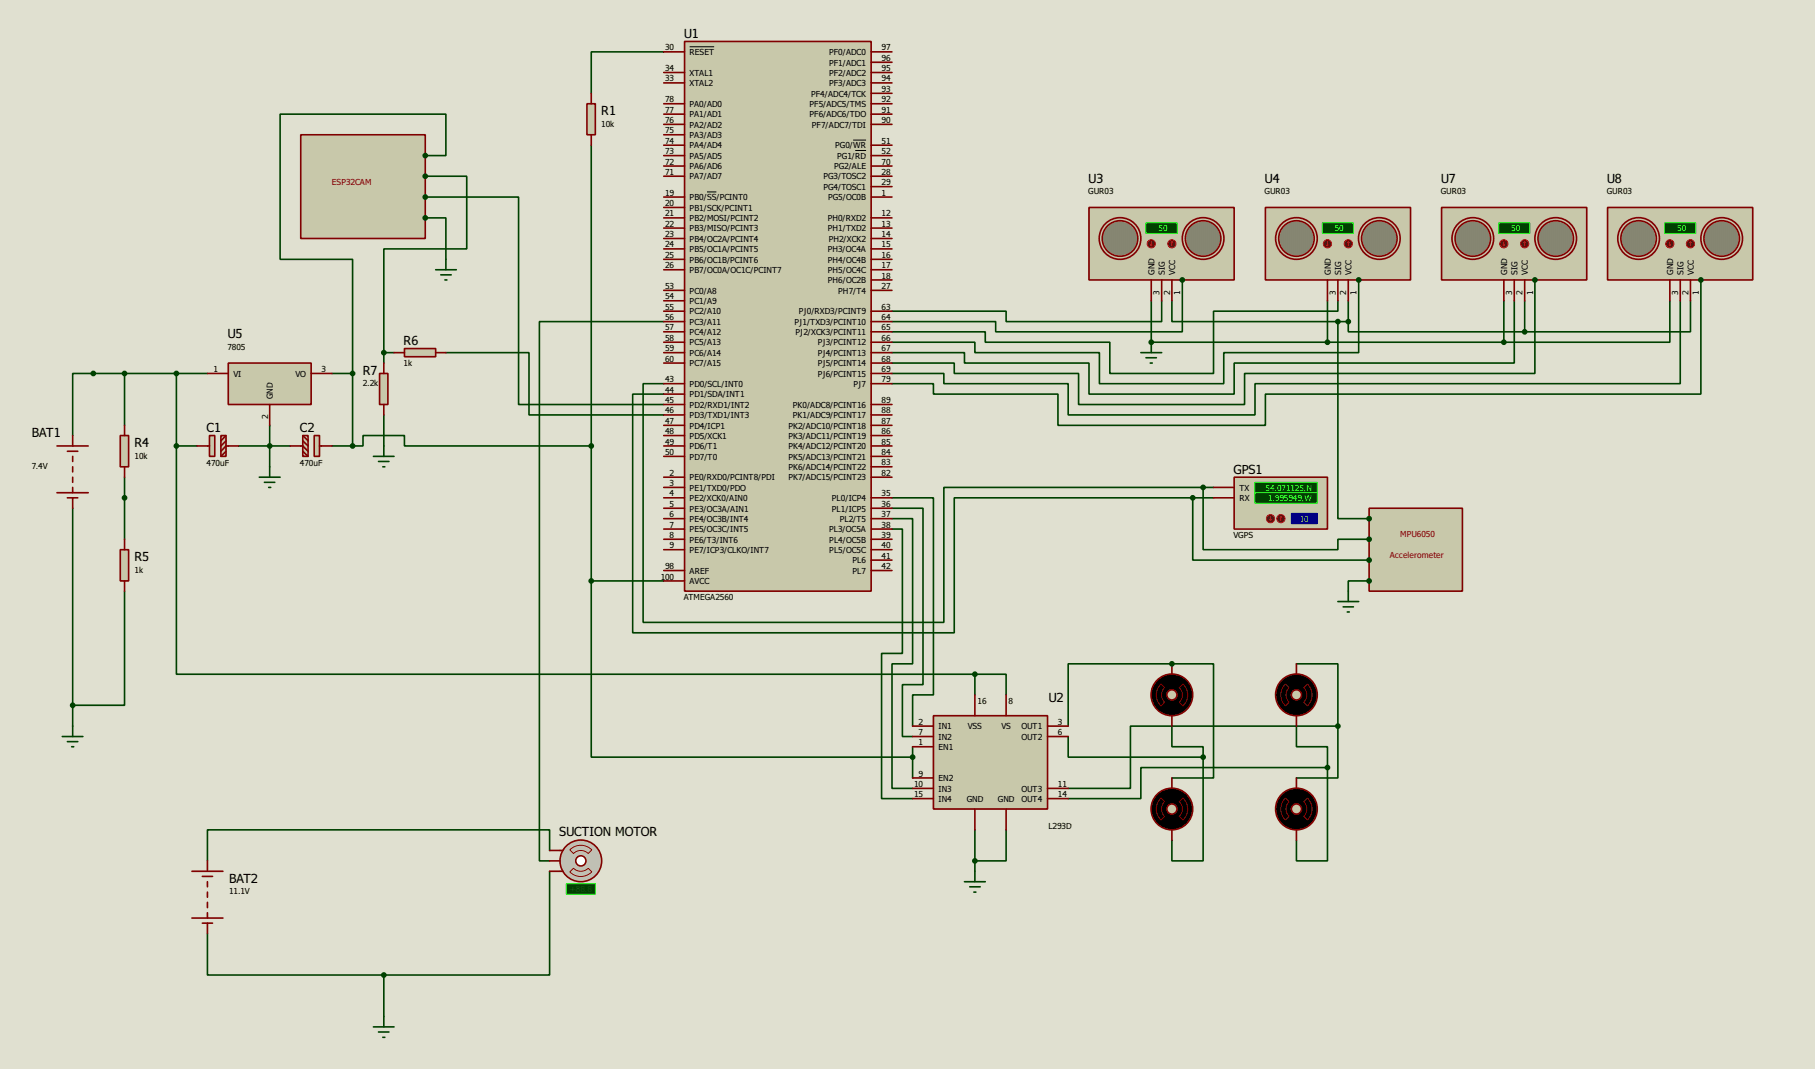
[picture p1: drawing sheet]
<svg xmlns="http://www.w3.org/2000/svg" width="444mm" height="262mm" viewBox="0 0 444 262" stroke-linecap="round" stroke-linejoin="round" font-family="sans-serif">
<path d="M0 0h444.5v261.7h-444.5z" fill="#e0e0d0"/>
<path d="M287 162.6h10.2v27.9h-10.2" fill="none" stroke="#004000" stroke-width=".4"/>
<circle cx="287" cy="162.6" r=".2" fill="#004000"/>
<g fill="none" stroke="#004000" stroke-width=".4">
<path d="M287 162.6h-25.4v15.2M287 177.8v5.1h7.7v2.5M317.5 162.6h10.2v15.2M317.5 177.8v5.1h7.6v5.1M327.7 177.8v12.7h-10.2M327.7 177.8h-50.8v15.3h-15.3M223.5 182.9v7.6M261.6 180.4v5h33.1M294.7 185.4v25.4h-7.7v-5M325.1 188v22.8h-7.6v-5M325.1 188h-45.7v7.6h-17.8M238.8 203.2v10.2"/>
<path d="M246.4 203.2v7.6h-7.6"/>
</g>
<circle cx="282" cy="83.8" r=".2" fill="#004000"/>
<g fill="none" stroke="#004000" stroke-width=".4">
<path d="M162.6 12.7h-17.8v10.2M104.2 38.1h5v-10.1h-40.6v35.5h17.8v28M144.8 35.6v106.7M104.2 53.4h5v10.1M104.2 43.2h10.1v17.8h-20.3v25.4M104.2 48.3h22.8v50.8h35.6M162.6 78.8h-30.5v132h2.5M282 73.7v10.1h86.3M284.5 73.7v5.1h-38.1v-2.6h-27.9M287 73.7v5.1h40.7M289.6 68.6v12.7h-45.7v-2.5h-25.4M325.1 73.7v10.1"/>
<path d="M327.7 78.8v48.2h7.6M327.7 73.7v2.5h-30.5v15.3h-25.4v-7.7h-30.5v-2.5h-22.8M327.7 78.8h2.5M330.2 78.8v2.5h43.2M330.2 73.7v5.1M332.8 68.6v17.8h-33.1v7.6h-30.4v-7.6h-30.5v-2.6h-20.3M368.3 73.7v10.1M370.9 73.7v15.2h-68.6v7.6h-35.6v-7.6h-30.5v-2.5h-17.7M373.4 73.7v7.6M375.9 68.6v22.9h-71.1v7.6h-40.6v-7.6h-30.5v-2.6h-15.2M409 73.7v10.1h-40.7M411.5 73.7v20.3h-104.1v7.6h-45.8v-7.6h-30.4v-2.5h-12.7"/>
<path d="M414 73.7v7.6h-40.6M416.6 68.6v27.9h-106.7v7.7h-50.8v-7.7h-30.5v-2.5h-10.1M30.5 91.5v12.7M43.2 91.5v17.7M50.8 91.5h-33v15.2M81.3 91.5h5.1M86.4 91.5v17.7M94 86.4v2.5M94 86.4h2.5M109.2 86.4h20.4v15.2h33M162.6 94h-5.1v58.4h73.7v-33h63.5M162.6 96.5h-7.6v58.5h78.7v-33.1h58.4"/>
<path d="M30.5 116.9v15.2M43.2 109.2v55.9h195.6M43.2 109.2h5.1M58.4 109.2h12.7M66.1 104.2v10.1M81.3 109.2h5.1M86.4 109.2h2.5v-2.5h10.2v2.5h45.7M94 101.6v7.6M294.7 119.4v15.2h33v-2.5h7.6M294.7 119.4h2.5M17.8 124.5v53.3M218.5 121.9h10.1v48.3h-5.1v7.6"/>
<path d="M218.5 124.5h7.6v43.2h-5.1v12.7h2.5M218.5 127h5v35.6h-5v30.5h5M218.5 129.6h2.5v30.4h-5.1v35.6h7.6M292.1 121.9v15.3h43.2M292.1 121.9h5.1M30.5 144.8v27.9h-12.7M144.8 142.3v43.1h78.7M144.8 142.3h17.8M335.3 142.3h-5.1v2.5M238.8 165.1h7.6v5.1M238.8 165.1v5.1M134.6 208.3v-5.1h-83.8v7.6"/>
<path d="M134.6 213.4v25.4h-40.6M50.8 228.6v10.2h43.2M94 238.8v10.1"/>
</g>
<path d="M302.3 116.9h22.8v12.7h-22.8z" fill="#c8c8aa" stroke="#800000" stroke-width=".4"/>
<g fill="#004000" stroke="#0f0" stroke-width=".24">
<path d="M307.4 118.1h15.2v2.6h-15.2z"/>
<path d="M307.4 120.7h15.2v2.5h-15.2z"/>
</g>
<path d="M316.3 125.7h6.3v2.6h-6.3z" fill="#000080" stroke="#00f" stroke-width=".24"/>
<path d="M297.2 119.4h5.1M297.2 121.9h5.1" fill="none" stroke="#800000" stroke-width=".4"/>
<circle cx="313.7" cy="127" r="1" fill="#400000" stroke="#f00" stroke-width=".24"/>
<path d="M313.7 126.5l-.2 .3M313.7 126.5l.3 .3M313.7 126.5v1" fill="none" stroke="#f00" stroke-width=".24"/>
<circle cx="311.1" cy="127" r="1" fill="#400000" stroke="#f00" stroke-width=".24"/>
<path d="M310.9 127.3l.3 .2M311.2 126.5v1M311.4 127.3l-.2 .2" fill="none" stroke="#f00" stroke-width=".24"/>
<circle cx="287" cy="170.2" r="5.1" fill="#000" stroke="#800000" stroke-width=".4"/>
<path d="M284.4 167.5l.8 .9a2.54 2.54 0 0 0 0 3.6l-.8 .9a3.7 3.7 0 0 1 0-5.4zM288.8 168.4l.9-.9a3.7 3.7 0 0 1 0 5.4l-.9-.9a2.45 2.45 0 0 0 0-3.6z" fill="none" stroke="#800000" stroke-width=".24"/>
<circle cx="287" cy="170.2" r="1.25" fill="#c8c8aa" stroke="#800000" stroke-width=".4"/>
<path d="M287 162.6v2.5M287 175.3v2.5" fill="none" stroke="#800000" stroke-width=".4"/>
<circle cx="287" cy="198.1" r="5.1" fill="#000" stroke="#800000" stroke-width=".4"/>
<path d="M284.4 195.4l.8 .9a2.54 2.54 0 0 0 0 3.6l-.8 .9a3.7 3.7 0 0 1 0-5.4zM288.8 196.3l.9-.9a3.7 3.7 0 0 1 0 5.4l-.9-.9a2.45 2.45 0 0 0 0-3.6z" fill="none" stroke="#800000" stroke-width=".24"/>
<circle cx="287" cy="198.1" r="1.25" fill="#c8c8aa" stroke="#800000" stroke-width=".4"/>
<path d="M287 190.5v2.6M287 203.2v2.6" fill="none" stroke="#800000" stroke-width=".4"/>
<circle cx="317.5" cy="170.2" r="5.1" fill="#000" stroke="#800000" stroke-width=".4"/>
<path d="M314.8 167.5l.9 .9a2.54 2.54 0 0 0 0 3.6l-.9 .9a3.7 3.7 0 0 1 0-5.4zM319.3 168.4l.9-.9a3.7 3.7 0 0 1 0 5.4l-.9-.9a2.53 2.53 0 0 0 0-3.6z" fill="none" stroke="#800000" stroke-width=".24"/>
<circle cx="317.5" cy="170.2" r="1.25" fill="#c8c8aa" stroke="#800000" stroke-width=".4"/>
<path d="M317.5 162.6v2.5M317.5 175.3v2.5" fill="none" stroke="#800000" stroke-width=".4"/>
<circle cx="317.5" cy="198.1" r="5.1" fill="#000" stroke="#800000" stroke-width=".4"/>
<path d="M314.8 195.4l.9 .9a2.54 2.54 0 0 0 0 3.6l-.9 .9a3.8 3.8 0 0 1 0-5.4zM319.3 196.3l.9-.9a3.8 3.8 0 0 1 0 5.4l-.9-.9a2.54 2.54 0 0 0 0-3.6z" fill="none" stroke="#800000" stroke-width=".24"/>
<circle cx="317.5" cy="198.1" r="1.25" fill="#c8c8aa" stroke="#800000" stroke-width=".4"/>
<path d="M317.5 190.5v2.6M317.5 203.2v2.6" fill="none" stroke="#800000" stroke-width=".4"/>
<path d="M228.6 175.3h28v22.8h-28z" fill="#c8c8aa" stroke="#800000" stroke-width=".4"/>
<g fill="none" stroke="#800000" stroke-width=".4">
<path d="M223.5 177.8h5.1M238.8 170.2v5.1M246.4 170.2v5.1M256.6 177.8h5M223.5 180.4h5.1M223.5 193.1h5.1M223.5 195.6h5.1M223.5 182.9h5.1M223.5 190.5h5.1M238.8 198.1v5.1M246.4 198.1v5.1M256.6 180.4h5"/>
<path d="M256.6 193.1h5M256.6 195.6h5"/>
</g>
<g fill="#004000" stroke="#004000" stroke-width=".4">
<circle cx="287" cy="162.6" r=".5"/>
<circle cx="294.6" cy="185.4" r=".5"/>
<circle cx="327.6" cy="177.8" r=".5"/>
<circle cx="325.1" cy="188" r=".5"/>
<circle cx="238.7" cy="210.8" r=".5"/>
<circle cx="223.5" cy="185.4" r=".5"/>
</g>
<path d="M236.2 215.9h5.1M237.5 217.2h2.6M238.5 218.5h.5M238.8 213.4v2.5" fill="none" stroke="#004000" stroke-width=".4"/>
<path d="M266.7 50.8h35.6v17.8h-35.6z" fill="#c8c8aa" stroke="#800000" stroke-width=".4"/>
<g fill="#c8c8aa" stroke="#800000" stroke-width=".4">
<circle cx="274.3" cy="58.4" r="5.1"/>
<circle cx="294.6" cy="58.4" r="5.1"/>
</g>
<circle cx="274.3" cy="58.4" r="4.4" fill="#c8c8aa"/>
<circle cx="274.3" cy="58.4" r="4.4" fill="#000"/>
<circle cx="274.3" cy="58.4" r="4.4" fill="none" stroke="#c8c8aa" stroke-width=".4"/>
<circle cx="274.3" cy="58.4" r="4.4" fill="none" stroke="#800000" stroke-width=".4"/>
<circle cx="294.6" cy="58.4" r="4.4" fill="#c8c8aa"/>
<circle cx="294.6" cy="58.4" r="4.4" fill="#000"/>
<circle cx="294.6" cy="58.4" r="4.4" fill="none" stroke="#c8c8aa" stroke-width=".4"/>
<circle cx="294.6" cy="58.4" r="4.4" fill="none" stroke="#800000" stroke-width=".4"/>
<path d="M280.7 54.6h7.6v2.6h-7.6z" fill="#004000" stroke="#0f0" stroke-width=".24"/>
<path d="M282 68.6v5.1M284.5 68.6v5.1M287 68.6v5.1" fill="none" stroke="#800000" stroke-width=".4"/>
<circle cx="287" cy="59.7" r="1" fill="#400000" stroke="#f00" stroke-width=".24"/>
<path d="M287 59.2l-.2 .3M287 59.2l.3 .3M287 59.2v1" fill="none" stroke="#f00" stroke-width=".24"/>
<circle cx="281.9" cy="59.7" r="1" fill="#400000" stroke="#f00" stroke-width=".24"/>
<path d="M281.7 60l.3 .2M282 59.2v1M282.2 60l-.2 .2" fill="none" stroke="#f00" stroke-width=".24"/>
<path d="M309.9 50.8h35.6v17.8h-35.6z" fill="#c8c8aa" stroke="#800000" stroke-width=".4"/>
<g fill="#c8c8aa" stroke="#800000" stroke-width=".4">
<circle cx="317.5" cy="58.4" r="5.1"/>
<circle cx="337.8" cy="58.4" r="5.1"/>
</g>
<circle cx="317.5" cy="58.4" r="4.4" fill="#c8c8aa"/>
<circle cx="317.5" cy="58.4" r="4.4" fill="#000"/>
<circle cx="317.5" cy="58.4" r="4.4" fill="none" stroke="#c8c8aa" stroke-width=".4"/>
<circle cx="317.5" cy="58.4" r="4.4" fill="none" stroke="#800000" stroke-width=".4"/>
<circle cx="337.8" cy="58.4" r="4.4" fill="#c8c8aa"/>
<circle cx="337.8" cy="58.4" r="4.4" fill="#000"/>
<circle cx="337.8" cy="58.4" r="4.4" fill="none" stroke="#c8c8aa" stroke-width=".4"/>
<circle cx="337.8" cy="58.4" r="4.4" fill="none" stroke="#800000" stroke-width=".4"/>
<path d="M323.9 54.6h7.6v2.6h-7.6z" fill="#004000" stroke="#0f0" stroke-width=".24"/>
<path d="M325.1 68.6v5.1M327.7 68.6v5.1M330.2 68.6v5.1" fill="none" stroke="#800000" stroke-width=".4"/>
<circle cx="330.2" cy="59.7" r="1" fill="#400000" stroke="#f00" stroke-width=".24"/>
<path d="M330.2 59.2l-.2 .3M330.2 59.2l.3 .3M330.2 59.2v1" fill="none" stroke="#f00" stroke-width=".24"/>
<circle cx="325.1" cy="59.7" r="1" fill="#400000" stroke="#f00" stroke-width=".24"/>
<path d="M324.9 60l.2 .2M325.1 59.2v1M325.4 60l-.3 .2" fill="none" stroke="#f00" stroke-width=".24"/>
<path d="M279.4 86.4h5.1M280.7 87.6h2.5M281.7 88.9h.5M282 83.8v2.6" fill="none" stroke="#004000" stroke-width=".4"/>
<circle cx="281.9" cy="83.8" r=".5" fill="#004000" stroke="#004000" stroke-width=".4"/>
<path d="M14 109.2h7.6M16.5 110.5h2.6M17.8 106.7v2.5M17.8 111.8v1.2M17.8 114.3v1.3M17.8 116.9v1.2M17.8 119.4v1.3M14 120.7h7.6M16.5 121.9h2.6M17.8 121.9v2.6" fill="none" stroke="#800000" stroke-width=".4"/>
<path d="M55.9 88.9h20.3v10.2h-20.3z" fill="#c8c8aa" stroke="#800000" stroke-width=".4"/>
<path d="M50.8 91.5h5.1M66.1 99.1v5.1M76.2 91.5h5.1" fill="none" stroke="#800000" stroke-width=".4"/>
<g fill="#c8c8aa" stroke="#800000" stroke-width=".4">
<path d="M51.3 106.7h1.3v5.1h-1.3z"/>
<path d="M54.1 106.7h1.3v5.1h-1.3z"/>
</g>
<path d="M48.3 109.2h3M55.4 106.7l-1.3 1.3M55.4 108l-1.3 1.2M55.4 110.5l-1.3 1.3M58.4 109.2h-3l-1.3 1.3" fill="none" stroke="#800000" stroke-width=".4"/>
<circle cx="43.2" cy="91.5" r=".5" fill="#004000" stroke="#004000" stroke-width=".4"/>
<g fill="#c8c8aa" stroke="#800000" stroke-width=".4">
<path d="M77 106.7h1.3v5.1h-1.3z"/>
<path d="M74.2 106.7h1.3v5.1h-1.3z"/>
</g>
<path d="M71.1 109.2h3.1l1.3 1.3M74.2 106.7l1.3 1.3M74.2 108l1.3 1.2M74.2 110.5l1.3 1.3M78.3 109.2h3" fill="none" stroke="#800000" stroke-width=".4"/>
<g fill="#004000" stroke="#004000" stroke-width=".4">
<circle cx="66" cy="109.2" r=".5"/>
<circle cx="43.2" cy="109.2" r=".5"/>
<circle cx="238.7" cy="165.1" r=".5"/>
</g>
<path d="M63.5 116.9h5.1M64.8 118.1h2.5M65.8 119.4h.5M66.1 114.3v2.6M17.8 177.8v2.6M15.3 180.4h5M16.5 181.6h2.6M17.6 182.9h.5" fill="none" stroke="#004000" stroke-width=".4"/>
<path d="M335.3 124.5h22.9v20.3h-22.9z" fill="#c8c8aa" stroke="#800000" stroke-width=".4"/>
<g fill="#004000" stroke="#004000" stroke-width=".4">
<circle cx="335.3" cy="127" r=".5"/>
<circle cx="335.3" cy="132.1" r=".5"/>
<circle cx="335.3" cy="137.2" r=".5"/>
<circle cx="335.3" cy="142.3" r=".5"/>
<circle cx="294.6" cy="119.4" r=".5"/>
<circle cx="292.1" cy="121.9" r=".5"/>
</g>
<path d="M327.7 147.3h5.1M329 148.6h2.5M330 149.9h.5M330.2 144.8v2.5" fill="none" stroke="#004000" stroke-width=".4"/>
<path d="M29.5 106.7h2v7.6h-2z" fill="#c8c8aa" stroke="#800000" stroke-width=".4"/>
<path d="M30.5 104.2v2.5M30.5 114.3v2.6" fill="none" stroke="#800000" stroke-width=".4"/>
<circle cx="30.5" cy="91.5" r=".5" fill="#004000" stroke="#004000" stroke-width=".4"/>
<path d="M29.5 134.6h2v7.7h-2z" fill="#c8c8aa" stroke="#800000" stroke-width=".4"/>
<path d="M30.5 132.1v2.5M30.5 142.3v2.5" fill="none" stroke="#800000" stroke-width=".4"/>
<g fill="#004000" stroke="#004000" stroke-width=".4">
<circle cx="17.8" cy="172.7" r=".5"/>
<circle cx="30.5" cy="121.9" r=".5"/>
<circle cx="22.8" cy="91.5" r=".5"/>
</g>
<circle cx="142.2" cy="210.8" r="5.1" fill="#c0c0c0" stroke="#800000" stroke-width=".4"/>
<circle cx="142.2" cy="210.8" r="1.25" fill="#feffff" stroke="#800000" stroke-width=".4"/>
<path d="M137.2 208.3h.7M137.2 213.4h.7" fill="none" stroke="#800000" stroke-width=".4"/>
<path d="M138.7 216.4h7.1v2.6h-7.1z" fill="#004000" stroke="#0f0" stroke-width=".24"/>
<path d="M139.6 213.5l.9-.9a2.54 2.54 0 0 0 3.6 0l.9 .9a3.8 3.8 0 0 1-5.4 0zM139.6 208.1a3.8 3.8 0 0 1 5.4 0l-.9 .9a2.54 2.54 0 0 0-3.6 0z" fill="none" stroke="#800000" stroke-width=".24"/>
<path d="M134.6 210.8h2.6M134.6 208.3h2.6M134.6 213.4h2.6" fill="none" stroke="#800000" stroke-width=".4"/>
<path d="M73.7 33h30.5v25.4h-30.5z" fill="#c8c8aa" stroke="#800000" stroke-width=".4"/>
<g fill="#004000" stroke="#004000" stroke-width=".4">
<circle cx="104.1" cy="38.1" r=".5"/>
<circle cx="104.1" cy="53.4" r=".5"/>
<circle cx="86.3" cy="91.5" r=".5"/>
</g>
<path d="M106.7 66.1h5.1M108 67.3h2.5M109 68.6h.5M109.2 63.5v2.6" fill="none" stroke="#004000" stroke-width=".4"/>
<path d="M99.1 85.4h7.6v2h-7.6z" fill="#c8c8aa" stroke="#800000" stroke-width=".4"/>
<path d="M96.5 86.4h2.6M106.7 86.4h2.5" fill="none" stroke="#800000" stroke-width=".4"/>
<path d="M93 91.5h2v7.6h-2z" fill="#c8c8aa" stroke="#800000" stroke-width=".4"/>
<path d="M94 88.9v2.6M94 99.1v2.5" fill="none" stroke="#800000" stroke-width=".4"/>
<path d="M91.5 111.8h5M92.7 113h2.6M93.8 114.3h.5M94 109.2v2.6" fill="none" stroke="#004000" stroke-width=".4"/>
<g fill="#004000" stroke="#004000" stroke-width=".4">
<circle cx="104.1" cy="43.2" r=".5"/>
<circle cx="94" cy="86.4" r=".5"/>
</g>
<path d="M353.1 50.8h35.5v17.8h-35.5z" fill="#c8c8aa" stroke="#800000" stroke-width=".4"/>
<g fill="#c8c8aa" stroke="#800000" stroke-width=".4">
<circle cx="360.7" cy="58.4" r="5.1"/>
<circle cx="381" cy="58.4" r="5.1"/>
</g>
<circle cx="360.7" cy="58.4" r="4.4" fill="#c8c8aa"/>
<circle cx="360.7" cy="58.4" r="4.4" fill="#000"/>
<circle cx="360.7" cy="58.4" r="4.4" fill="none" stroke="#c8c8aa" stroke-width=".4"/>
<circle cx="360.7" cy="58.4" r="4.4" fill="none" stroke="#800000" stroke-width=".4"/>
<circle cx="381" cy="58.4" r="4.4" fill="#c8c8aa"/>
<circle cx="381" cy="58.4" r="4.4" fill="#000"/>
<circle cx="381" cy="58.4" r="4.4" fill="none" stroke="#c8c8aa" stroke-width=".4"/>
<circle cx="381" cy="58.4" r="4.4" fill="none" stroke="#800000" stroke-width=".4"/>
<path d="M367.1 54.6h7.6v2.6h-7.6z" fill="#004000" stroke="#0f0" stroke-width=".24"/>
<path d="M368.3 68.6v5.1M370.9 68.6v5.1M373.4 68.6v5.1" fill="none" stroke="#800000" stroke-width=".4"/>
<circle cx="373.4" cy="59.7" r="1" fill="#400000" stroke="#f00" stroke-width=".24"/>
<path d="M373.4 59.2l-.2 .3M373.4 59.2l.3 .3M373.4 59.2v1" fill="none" stroke="#f00" stroke-width=".24"/>
<circle cx="368.3" cy="59.7" r="1" fill="#400000" stroke="#f00" stroke-width=".24"/>
<path d="M368.1 60l.2 .2M368.3 59.2v1M368.6 60l-.3 .2" fill="none" stroke="#f00" stroke-width=".24"/>
<path d="M393.7 50.8h35.6v17.8h-35.6z" fill="#c8c8aa" stroke="#800000" stroke-width=".4"/>
<g fill="#c8c8aa" stroke="#800000" stroke-width=".4">
<circle cx="401.3" cy="58.4" r="5.1"/>
<circle cx="421.6" cy="58.4" r="5.1"/>
</g>
<circle cx="401.3" cy="58.4" r="4.4" fill="#c8c8aa"/>
<circle cx="401.3" cy="58.4" r="4.4" fill="#000"/>
<circle cx="401.3" cy="58.4" r="4.4" fill="none" stroke="#c8c8aa" stroke-width=".4"/>
<circle cx="401.3" cy="58.4" r="4.4" fill="none" stroke="#800000" stroke-width=".4"/>
<circle cx="421.6" cy="58.4" r="4.4" fill="#c8c8aa"/>
<circle cx="421.6" cy="58.4" r="4.4" fill="#000"/>
<circle cx="421.6" cy="58.4" r="4.4" fill="none" stroke="#c8c8aa" stroke-width=".4"/>
<circle cx="421.6" cy="58.4" r="4.4" fill="none" stroke="#800000" stroke-width=".4"/>
<path d="M407.7 54.6h7.6v2.6h-7.6z" fill="#004000" stroke="#0f0" stroke-width=".24"/>
<path d="M409 68.6v5.1M411.5 68.6v5.1M414 68.6v5.1" fill="none" stroke="#800000" stroke-width=".4"/>
<circle cx="414" cy="59.7" r="1" fill="#400000" stroke="#f00" stroke-width=".24"/>
<path d="M414 59.2l-.2 .3M414 59.2l.3 .3M414 59.2v1" fill="none" stroke="#f00" stroke-width=".24"/>
<circle cx="408.9" cy="59.7" r="1" fill="#400000" stroke="#f00" stroke-width=".24"/>
<path d="M408.7 60l.3 .2M409 59.2v1M409.2 60l-.2 .2" fill="none" stroke="#f00" stroke-width=".24"/>
<g fill="#004000" stroke="#004000" stroke-width=".4">
<circle cx="325.1" cy="83.8" r=".5"/>
<circle cx="368.3" cy="83.8" r=".5"/>
<circle cx="373.4" cy="81.3" r=".5"/>
<circle cx="330.2" cy="78.8" r=".5"/>
<circle cx="327.6" cy="78.8" r=".5"/>
<circle cx="94" cy="238.8" r=".5"/>
</g>
<path d="M47 213.4h7.6M49.6 214.6h2.5M50.8 210.8v2.6M50.8 215.9v1.3M50.8 218.5v1.2M47 224.8h7.6M49.6 226.1h2.5M50.8 221v1.3M50.8 223.5v1.3M50.8 226.1v2.5" fill="none" stroke="#800000" stroke-width=".4"/>
<path d="M91.5 251.5h5M92.7 252.7h2.6M93.8 254h.5M94 248.9v2.6" fill="none" stroke="#004000" stroke-width=".4"/>
<path d="M167.7 10.2h45.7v134.6h-45.7z" fill="#c8c8aa" stroke="#800000" stroke-width=".4"/>
<g fill="none" stroke="#800000" stroke-width=".4">
<path d="M162.6 12.7h5.1M162.6 17.8h5.1M213.4 12.7h5.1M213.4 17.8h5.1M213.4 15.3h5.1M162.6 20.3h5.1M162.6 35.6h5.1M162.6 38.1h5.1M162.6 33h5.1M162.6 30.5h5.1M162.6 28h5.1M162.6 25.4h5.1"/>
<path d="M213.4 20.3h5.1M213.4 35.6h5.1M213.4 38.1h5.1M213.4 30.5h5.1M213.4 28h5.1M213.4 25.4h5.1M213.4 22.9h5.1M162.6 48.3h5.1M162.6 53.4h5.1M162.6 55.9h5.1M162.6 58.4h5.1M162.6 50.8h5.1"/>
<path d="M162.6 43.2h5.1M162.6 40.7h5.1M213.4 48.3h5.1M213.4 53.4h5.1M213.4 55.9h5.1M213.4 58.4h5.1M213.4 43.2h5.1M213.4 45.7h5.1M213.4 40.7h5.1M162.6 61h5.1M162.6 63.5h5.1M162.6 66.1h5.1"/>
<path d="M162.6 71.1h5.1M162.6 73.7h5.1M162.6 76.2h5.1M162.6 78.8h5.1M213.4 61h5.1M213.4 63.5h5.1M213.4 66.1h5.1M213.4 68.6h5.1M213.4 71.1h5.1M213.4 76.2h5.1M213.4 78.8h5.1M162.6 94h5.1"/>
<path d="M162.6 96.5h5.1M162.6 99.1h5.1M162.6 81.3h5.1M162.6 83.8h5.1M162.6 86.4h5.1M162.6 88.9h5.1M213.4 94h5.1M213.4 99.1h5.1M213.4 81.3h5.1M213.4 83.8h5.1M213.4 86.4h5.1M213.4 88.9h5.1"/>
<path d="M213.4 91.5h5.1M162.6 116.9h5.1M162.6 119.4h5.1M162.6 101.6h5.1M162.6 104.2h5.1M162.6 106.7h5.1M162.6 109.2h5.1M162.6 111.8h5.1M213.4 116.9h5.1M213.4 101.6h5.1M213.4 104.2h5.1M213.4 106.7h5.1"/>
<path d="M213.4 109.2h5.1M213.4 111.8h5.1M213.4 114.3h5.1M162.6 121.9h5.1M162.6 124.5h5.1M162.6 127h5.1M162.6 129.6h5.1M162.6 132.1h5.1M162.6 134.6h5.1M162.6 139.7h5.1M213.4 121.9h5.1M213.4 124.5h5.1"/>
<path d="M213.4 127h5.1M213.4 129.6h5.1M213.4 132.1h5.1M213.4 134.6h5.1M213.4 137.2h5.1M213.4 139.7h5.1M162.6 142.3h5.1"/>
</g>
<path d="M168.9 11.5h6M209 34.3h3.1M209.5 36.9h2.6M173.2 47h2.3" fill="none" stroke="#000" stroke-width=".24"/>
<path d="M143.8 25.4h2v7.6h-2z" fill="#c8c8aa" stroke="#800000" stroke-width=".4"/>
<path d="M144.8 22.9v2.5M144.8 33v2.6" fill="none" stroke="#800000" stroke-width=".4"/>
<g fill="#004000" stroke="#004000" stroke-width=".4">
<circle cx="86.3" cy="109.2" r=".5"/>
<circle cx="144.8" cy="109.2" r=".5"/>
<circle cx="289.5" cy="68.6" r=".5"/>
<circle cx="332.7" cy="68.6" r=".5"/>
<circle cx="375.9" cy="68.6" r=".5"/>
<circle cx="416.5" cy="68.6" r=".5"/>
<circle cx="144.8" cy="142.3" r=".5"/>
<circle cx="104.1" cy="48.3" r=".5"/>
</g>
<g font-size="3.7">
<text x="167.5" y="9.4">U1</text>
<text x="147.3" y="28.2">R1</text>
<text x="266.5" y="44.8">U3</text>
<text x="309.7" y="44.8">U4</text>
<text x="352.9" y="44.8">U7</text>
<text x="393.5" y="44.8">U8</text>
<text x="55.7" y="82.9">U5</text>
<text x="98.9" y="84.6">R6</text>
<text x="88.9" y="91.8">R7</text>
<text x="7.8" y="107">BAT1</text>
<text x="50.6" y="105.9">C1</text>
<text x="73.5" y="105.9">C2</text>
<text x="33" y="109.5">R4</text>
<text x="302.1" y="116.1">GPS1</text>
<text x="33" y="137.5">R5</text>
<text x="256.8" y="171.9">U2</text>
<text x="137" y="204.8">SUCTION MOTOR</text>
<text x="56.1" y="216.2">BAT2</text>
</g>
<g font-size="2.5">
<text x="162.9" y="12.3">30</text>
<text x="162.9" y="17.4">34</text>
<text x="168.9" y="13.5">RESET</text>
<text x="203.1" y="16.1">PF1/ADC1</text>
<text x="203.1" y="13.5">PF0/ADC0</text>
<text x="215.9" y="17.4">95</text>
<text x="215.9" y="14.9">96</text>
<text x="215.9" y="12.3">97</text>
<text x="162.9" y="20">33</text>
<text x="168.9" y="21.1">XTAL2</text>
<text x="168.9" y="18.6">XTAL1</text>
<text x="198.7" y="23.6">PF4/ADC4/TCK</text>
<text x="203.1" y="21.1">PF3/ADC3</text>
<text x="203.1" y="18.6">PF2/ADC2</text>
<text x="215.9" y="22.5">93</text>
<text x="215.9" y="20">94</text>
<text x="162.9" y="27.6">77</text>
<text x="162.9" y="25">78</text>
<text x="168.9" y="28.8">PA1/AD1</text>
<text x="168.9" y="26.2">PA0/AD0</text>
<text x="198.3" y="28.8">PF6/ADC6/TDO</text>
<text x="198.3" y="26.2">PF5/ADC5/TMS</text>
<text x="215.9" y="27.6">91</text>
<text x="215.9" y="25">92</text>
<text x="147.3" y="31">10k</text>
<text x="162.9" y="35.2">74</text>
<text x="162.9" y="32.7">75</text>
<text x="162.9" y="30.1">76</text>
<text x="168.9" y="33.8">PA3/AD3</text>
<text x="168.9" y="31.3">PA2/AD2</text>
<text x="198.9" y="31.3">PF7/ADC7/TDI</text>
<text x="215.9" y="35.2">51</text>
<text x="215.9" y="30.1">90</text>
<text x="162.9" y="40.3">72</text>
<text x="162.9" y="37.7">73</text>
<text x="168.9" y="41.5">PA6/AD6</text>
<text x="168.9" y="38.9">PA5/AD5</text>
<text x="168.9" y="36.3">PA4/AD4</text>
<text x="204.3" y="41.5">PG2/ALE</text>
<text x="204.6" y="36.3">PG0/WR</text>
<text x="205.1" y="38.9">PG1/RD</text>
<text x="215.9" y="37.7">52</text>
<text x="215.9" y="40.3">70</text>
<text x="162.9" y="47.9">19</text>
<text x="162.9" y="42.8">71</text>
<text x="168.9" y="44">PA7/AD7</text>
<text x="201.7" y="44">PG3/TOSC2</text>
<text x="201.7" y="46.5">PG4/TOSC1</text>
<text x="215.9" y="47.9">1</text>
<text x="215.9" y="42.8">28</text>
<text x="215.9" y="45.4">29</text>
<text x="266.5" y="47.6">GUR03</text>
<text x="309.7" y="47.6">GUR03</text>
<text x="352.9" y="47.6">GUR03</text>
<text x="393.5" y="47.6">GUR03</text>
<text x="162.9" y="50.4">20</text>
<text x="162.9" y="53">21</text>
<text x="168.9" y="49">PB0/SS/PCINT0</text>
<text x="168.9" y="51.6">PB1/SCK/PCINT1</text>
<text x="202.8" y="49">PG5/OC0B</text>
<text x="215.9" y="53">12</text>
<text x="162.9" y="55.5">22</text>
<text x="162.9" y="58.1">23</text>
<text x="168.9" y="54.2">PB2/MOSI/PCINT2</text>
<text x="168.9" y="56.7">PB3/MISO/PCINT3</text>
<text x="168.9" y="59.2">PB4/OC2A/PCINT4</text>
<text x="202.7" y="54.2">PH0/RXD2</text>
<text x="202.8" y="56.7">PH1/TXD2</text>
<text x="203" y="59.2">PH2/XCK2</text>
<text x="215.9" y="55.5">13</text>
<text x="215.9" y="58.1">14</text>
<text x="162.9" y="60.6">24</text>
<text x="162.9" y="63.1">25</text>
<text x="162.9" y="65.7">26</text>
<text x="168.9" y="61.7">PB5/OC1A/PCINT5</text>
<text x="168.9" y="64.3">PB6/OC1B/PCINT6</text>
<text x="202.7" y="61.7">PH3/OC4A</text>
<text x="202.8" y="64.3">PH4/OC4B</text>
<text x="215.9" y="60.6">15</text>
<text x="215.9" y="63.1">16</text>
<text x="215.9" y="65.7">17</text>
<text x="162.9" y="70.8">53</text>
<text x="168.9" y="66.9">PB7/OC0A/OC1C/PCINT7</text>
<text x="168.9" y="71.9">PC0/A8</text>
<text x="202.8" y="66.9">PH5/OC4C</text>
<text x="202.8" y="69.4">PH6/OC2B</text>
<text x="205.3" y="71.9">PH7/T4</text>
<text x="215.9" y="68.2">18</text>
<text x="215.9" y="70.8">27</text>
<text x="282.8" y="67.3" transform="rotate(-90 282.8 67.3)">GND</text>
<text x="285.3" y="67.3" transform="rotate(-90 285.3 67.3)">SIG</text>
<text x="287.8" y="67.3" transform="rotate(-90 287.8 67.3)">VCC</text>
<text x="325.9" y="67.3" transform="rotate(-90 325.9 67.3)">GND</text>
<text x="328.5" y="67.3" transform="rotate(-90 328.5 67.3)">SIG</text>
<text x="331" y="67.3" transform="rotate(-90 331 67.3)">VCC</text>
<text x="369.1" y="67.3" transform="rotate(-90 369.1 67.3)">GND</text>
<text x="371.7" y="67.3" transform="rotate(-90 371.7 67.3)">SIG</text>
<text x="374.2" y="67.3" transform="rotate(-90 374.2 67.3)">VCC</text>
<text x="409.8" y="67.3" transform="rotate(-90 409.8 67.3)">GND</text>
<text x="412.3" y="67.3" transform="rotate(-90 412.3 67.3)">SIG</text>
<text x="414.8" y="67.3" transform="rotate(-90 414.8 67.3)">VCC</text>
<text x="162.9" y="73.3">54</text>
<text x="162.9" y="75.8">55</text>
<text x="168.9" y="74.4">PC1/A9</text>
<text x="168.9" y="77">PC2/A10</text>
<text x="195.7" y="77">PJ0/RXD3/PCINT9</text>
<text x="215.9" y="75.8">63</text>
<text x="284" y="72.2" transform="rotate(-90 284 72.2)">3</text>
<text x="286.6" y="72.2" transform="rotate(-90 286.6 72.2)">2</text>
<text x="289.1" y="72.2" transform="rotate(-90 289.1 72.2)">1</text>
<text x="327.2" y="72.2" transform="rotate(-90 327.2 72.2)">3</text>
<text x="329.7" y="72.2" transform="rotate(-90 329.7 72.2)">2</text>
<text x="332.3" y="72.2" transform="rotate(-90 332.3 72.2)">1</text>
<text x="370.4" y="72.2" transform="rotate(-90 370.4 72.2)">3</text>
<text x="372.9" y="72.2" transform="rotate(-90 372.9 72.2)">2</text>
<text x="375.4" y="72.2" transform="rotate(-90 375.4 72.2)">1</text>
<text x="411" y="72.2" transform="rotate(-90 411 72.2)">3</text>
<text x="413.5" y="72.2" transform="rotate(-90 413.5 72.2)">2</text>
<text x="416.1" y="72.2" transform="rotate(-90 416.1 72.2)">1</text>
<text x="162.9" y="78.4">56</text>
<text x="162.9" y="80.9">57</text>
<text x="162.9" y="83.5">58</text>
<text x="168.9" y="79.6">PC3/A11</text>
<text x="168.9" y="82.1">PC4/A12</text>
<text x="194.6" y="79.6">PJ1/TXD3/PCINT10</text>
<text x="194.8" y="82.1">PJ2/XCK3/PCINT11</text>
<text x="215.9" y="78.4">64</text>
<text x="215.9" y="80.9">65</text>
<text x="215.9" y="83.5">66</text>
<text x="55.7" y="85.7">7805</text>
<text x="98.9" y="89.6">1k</text>
<text x="162.9" y="86">59</text>
<text x="162.9" y="88.5">60</text>
<text x="168.9" y="84.6">PC5/A13</text>
<text x="168.9" y="87.1">PC6/A14</text>
<text x="168.9" y="89.7">PC7/A15</text>
<text x="200.3" y="84.6">PJ3/PCINT12</text>
<text x="200.3" y="87.1">PJ4/PCINT13</text>
<text x="200.3" y="89.7">PJ5/PCINT14</text>
<text x="215.9" y="86">67</text>
<text x="215.9" y="88.5">68</text>
<text x="52.3" y="91.1">1</text>
<text x="57.2" y="92.3">VI</text>
<text x="72.4" y="92.3">VO</text>
<text x="78.8" y="91.1">3</text>
<text x="88.9" y="94.5">2.2k</text>
<text x="162.9" y="93.6">43</text>
<text x="168.9" y="94.8">PD0/SCL/INT0</text>
<text x="200.3" y="92.3">PJ6/PCINT15</text>
<text x="209.1" y="94.8">PJ7</text>
<text x="215.9" y="91.1">69</text>
<text x="215.9" y="93.6">79</text>
<text x="66.9" y="97.8" transform="rotate(-90 66.9 97.8)">GND</text>
<text x="162.9" y="96.2">44</text>
<text x="162.9" y="98.7">45</text>
<text x="162.9" y="101.2">46</text>
<text x="168.9" y="97.3">PD1/SDA/INT1</text>
<text x="168.9" y="99.9">PD2/RXD1/INT2</text>
<text x="194.2" y="99.9">PK0/ADC8/PCINT16</text>
<text x="215.9" y="101.2">88</text>
<text x="215.9" y="98.7">89</text>
<text x="65.7" y="102.7" transform="rotate(-90 65.7 102.7)">2</text>
<text x="162.9" y="103.8">47</text>
<text x="162.9" y="106.3">48</text>
<text x="168.9" y="102.4">PD3/TXD1/INT3</text>
<text x="168.9" y="105">PD4/ICP1</text>
<text x="168.9" y="107.5">PD5/XCK1</text>
<text x="193.1" y="107.5">PK3/ADC11/PCINT19</text>
<text x="193.1" y="105">PK2/ADC10/PCINT18</text>
<text x="194.2" y="102.4">PK1/ADC9/PCINT17</text>
<text x="215.9" y="106.3">86</text>
<text x="215.9" y="103.8">87</text>
<text x="33" y="112.4">10k</text>
<text x="162.9" y="108.9">49</text>
<text x="162.9" y="111.4">50</text>
<text x="168.9" y="110">PD6/T1</text>
<text x="168.9" y="112.6">PD7/T0</text>
<text x="193.1" y="112.6">PK5/ADC13/PCINT21</text>
<text x="193.1" y="110">PK4/ADC12/PCINT20</text>
<text x="215.9" y="114">83</text>
<text x="215.9" y="111.4">84</text>
<text x="215.9" y="108.9">85</text>
<text x="7.8" y="114.9">7.4V</text>
<text x="50.6" y="114">470uF</text>
<text x="73.5" y="114">470uF</text>
<text x="164" y="116.5">2</text>
<text x="164" y="119">3</text>
<text x="168.9" y="117.7">PE0/RXD0/PCINT8/PDI</text>
<text x="193.1" y="117.7">PK7/ADC15/PCINT23</text>
<text x="193.1" y="115.1">PK6/ADC14/PCINT22</text>
<text x="215.9" y="116.5">82</text>
<text x="164" y="121.6">4</text>
<text x="164" y="124.1">5</text>
<text x="168.9" y="120.2">PE1/TXD0/PDO</text>
<text x="168.9" y="122.7">PE2/XCK0/AIN0</text>
<text x="168.9" y="125.3">PE3/OC3A/AIN1</text>
<text x="203.8" y="122.7">PL0/ICP4</text>
<text x="203.8" y="125.3">PL1/ICP5</text>
<text x="215.9" y="121.6">35</text>
<text x="215.9" y="124.1">36</text>
<text x="303.6" y="120.2">TX</text>
<text x="303.6" y="122.7">RX</text>
<text x="164" y="126.7">6</text>
<text x="164" y="129.2">7</text>
<text x="164" y="131.7">8</text>
<text x="168.9" y="127.8">PE4/OC3B/INT4</text>
<text x="168.9" y="130.4">PE5/OC3C/INT5</text>
<text x="203.1" y="130.4">PL3/OC5A</text>
<text x="205.7" y="127.8">PL2/T5</text>
<text x="215.9" y="126.7">37</text>
<text x="215.9" y="129.2">38</text>
<text x="215.9" y="131.7">39</text>
<text x="302.1" y="131.8">VGPS</text>
<text x="164" y="134.3">9</text>
<text x="168.9" y="132.9">PE6/T3/INT6</text>
<text x="168.9" y="135.4">PE7/ICP3/CLKO/INT7</text>
<text x="203.1" y="132.9">PL4/OC5B</text>
<text x="203.1" y="135.4">PL5/OC5C</text>
<text x="208.8" y="138">PL6</text>
<text x="215.9" y="134.3">40</text>
<text x="215.9" y="136.8">41</text>
<text x="33" y="140.3">1k</text>
<text x="161.8" y="141.9">100</text>
<text x="162.9" y="139.4">98</text>
<text x="168.9" y="140.5">AREF</text>
<text x="168.9" y="143.1">AVCC</text>
<text x="208.8" y="140.5">PL7</text>
<text x="215.9" y="139.4">42</text>
<text x="167.5" y="147">ATMEGA2560</text>
<text x="239.4" y="172.4">16</text>
<text x="247" y="172.4">8</text>
<text x="225" y="177.5">2</text>
<text x="229.9" y="178.6">IN1</text>
<text x="237" y="178.6">VSS</text>
<text x="245.3" y="178.6">VS</text>
<text x="250.2" y="178.6">OUT1</text>
<text x="259.1" y="177.5">3</text>
<text x="225" y="180">7</text>
<text x="225" y="182.5">1</text>
<text x="229.9" y="181.2">IN2</text>
<text x="229.9" y="183.7">EN1</text>
<text x="250.2" y="181.2">OUT2</text>
<text x="259.1" y="180">6</text>
<text x="225" y="190.1">9</text>
<text x="229.9" y="191.3">EN2</text>
<text x="223.9" y="192.7">10</text>
<text x="223.9" y="195.2">15</text>
<text x="229.9" y="193.9">IN3</text>
<text x="229.9" y="196.4">IN4</text>
<text x="236.8" y="196.5">GND</text>
<text x="244.4" y="196.5">GND OUT4</text>
<text x="250.2" y="193.9">OUT3</text>
<text x="259.1" y="192.7">11</text>
<text x="259.1" y="195.2">14</text>
<text x="256.8" y="202.9">L293D</text>
<text x="56.1" y="219">11.1V</text>
</g>
<g font-size="2.5" fill="#800000">
<text x="81.3" y="45.2">ESP32CAM</text>
<text x="342.9" y="131.6">MPU6050</text>
<text x="340.4" y="136.7">Accelerometer</text>
</g>
<g font-size="2.5" fill="#0f0">
<text x="283.8" y="56.7">50</text>
<text x="326.9" y="56.7">50</text>
<text x="370.1" y="56.7">50</text>
<text x="410.8" y="56.7">50</text>
<text x="310" y="120.2">54.071125,N</text>
<text x="310.6" y="122.7">1.995949,W</text>
</g>
<text font-size="2.5" fill="#0ff" x="318.3" y="127.8">10</text>
<text font-size="2.5" fill="#008000" x="139.6" y="218.5">+88.8</text>
</svg>
